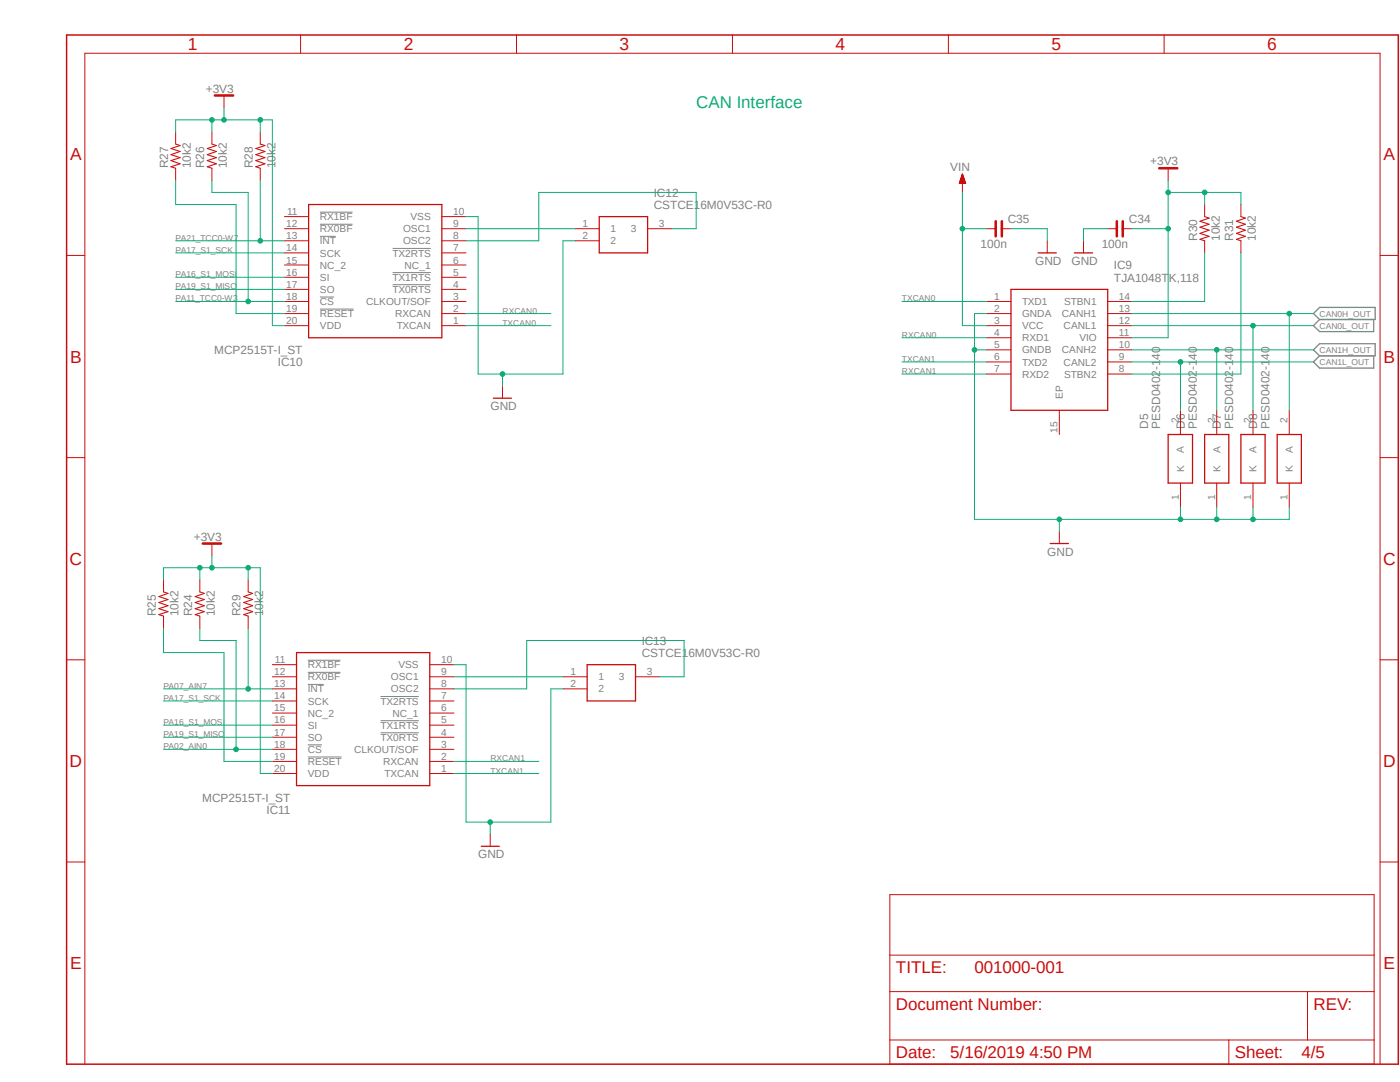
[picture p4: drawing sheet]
<svg xmlns="http://www.w3.org/2000/svg" width="279mm" height="216mm" viewBox="0 0 279 216" stroke-linecap="round" stroke-linejoin="round" font-family="sans-serif">
<path d="M12.8 6.7l266.6 206.2M279.4 6.7l-266.6 206.2" fill="none" stroke="#fff" stroke-width=".2"/>
<g fill="none" stroke="#808080" stroke-width=".2">
<path d="M63.8 59.3h2.9M63.8 47.2h3.2M63.8 44.7h6.6M63.8 42.3h6.6M78.4 56.8h7.6M78.4 54.4h7.6M78.4 49.6h7.6M63.8 61.7h6.8M61.4 136.6h3.2M61.4 134.2h6.5M61.4 131.7h6.5M75.9 139h7.7"/>
<path d="M61.4 151h6.8M61.4 148.6h2.9M75.9 146.2h7.7M75.9 143.8h7.7"/>
</g>
<path d="M262.1 62.6l1.3-1.3h11v2.5h-11zM262.1 69.8l1.3-1.2h11v2.4h-11zM263.4 63.8l-1.3 1.2 1.3 1.2h10.8v-2.4M263.4 71l-1.3 1.2 1.3 1.2h10.8v-2.4" fill="none" stroke="#808080" stroke-width=".25"/>
<g fill="none" stroke="#c90d0c" stroke-width=".25">
<path d="M192.1 34.8l.6 1.8h-1.2zM61.6 40.8h26.6v26.6h-26.6zM119.6 43.2h9.6v7.3h-9.6zM201.8 57.7h19.3v24.2h-19.3zM207.2 50.5h3.6M214.4 50.5h3.7M98.5 79.5h3.6M233.1 86.7h4.9v9.7h-4.9zM240.4 86.7h4.8v9.7h-4.8zM247.6 86.7h4.9v9.7h-4.9zM254.9 86.7h4.8v9.7h-4.8zM209.6 108.5h3.6"/>
<path d="M59.2 130.2h26.6v26.6h-26.6zM117.2 132.6h9.6v7.3h-9.6zM96.1 168.9h3.6"/>
</g>
<g fill="none" stroke="#c90d0c" stroke-width=".2">
<path d="M44.7 19v2.5M60 7v3.6M103.1 7v3.6M146.2 7v3.6M189.3 7v3.6M232.3 7v3.6M35.1 26.3v2.4M35.1 33.6v2.4M42.3 26.3v2.4M42.3 33.6v2.4M51.9 26.3v2.4M51.9 33.6v2.4"/>
<path d="M191.5 36.5h1.2M191.5 36.4h1.1M191.6 36.3h1M191.6 36.2h1M191.6 36.2h.9M191.6 36.1h.9M191.7 36h.8M191.7 35.9h.7M191.7 35.8h.7M191.8 35.7h.6M191.8 35.6h.6M191.9 35.5h.4"/>
<path d="M191.9 35.4h.4M191.9 35.3h.4M191.9 35.3h.3M191.9 35.2h.3M192 35.1h.2M192 35h.2M192 34.9h.2M192.1 36v2.4M192.1 34.8l.6 1.8h-1.2zM192.1 34.8h.1M233.1 33.6v2.4M13.3 51h3.6"/>
<path d="M56.8 57.7h4.8M56.8 55.3h4.8M56.8 52.9h4.8M56.8 50.5h4.8M56.8 48h4.8M56.8 45.6h4.8M56.8 43.2h4.8M88.2 57.7h4.8M88.2 55.3h4.8M88.2 52.9h4.8M88.2 50.5h4.8M88.2 48h4.8"/>
<path d="M88.2 45.6h4.8M88.2 43.2h4.8M114.8 48h4.8M114.8 45.6h4.8M129.2 45.6h4.9M196.9 45.6h1.8M199.9 45.6h1.9M209 48v2.5M216.2 48v2.5M221.1 45.6h1.8M224.1 45.6h1.8M240.4 40.8v2.4"/>
<path d="M240.4 48v2.5M247.6 40.8v2.4M247.6 48v2.5M275.4 51h3.7M56.8 60.2h4.8M56.8 62.6h4.8M56.8 65h4.8M88.2 60.2h4.8M88.2 62.6h4.8M88.2 65h4.8M100.3 77v2.5M196.9 60.2h4.9"/>
<path d="M196.9 62.6h4.9M196.9 65h4.9M196.9 67.4h4.9M196.9 69.8h4.9M196.9 72.2h4.9M196.9 74.6h4.9M221.1 60.2h4.8M221.1 62.6h4.8M221.1 65h4.8M221.1 67.4h4.8M221.1 69.8h4.8M221.1 72.2h4.8"/>
<path d="M221.1 74.6h4.8M13.3 91.3h3.6M211.4 81.9v4.8M235.6 81.9v4.8M235.6 96.4v4.8M242.8 81.9v4.8M242.8 96.4v4.8M250.1 81.9v4.8M250.1 96.4v4.8M257.3 81.9v4.8M257.3 96.4v4.8M275.4 91.3h3.7"/>
<path d="M32.6 115.7v2.4M39.9 115.7v2.4M42.3 108.5v2.4M49.5 115.7v2.4M211.4 106v2.5M13.3 131.7h3.6M32.6 122.9v2.5M39.9 122.9v2.5M49.5 122.9v2.5M54.4 139.9h4.8M54.4 137.5h4.8M54.4 135h4.8"/>
<path d="M54.4 132.6h4.8M85.8 139.9h4.8M85.8 137.5h4.8M85.8 135h4.8M85.8 132.6h4.8M112.4 137.5h4.8M112.4 135h4.8M126.8 135h4.9M275.4 131.7h3.7M54.4 154.3h4.8M54.4 151.9h4.8M54.4 149.5h4.8"/>
<path d="M54.4 147.1h4.8M54.4 144.7h4.8M54.4 142.3h4.8M85.8 154.3h4.8M85.8 151.9h4.8M85.8 149.5h4.8M85.8 147.1h4.8M85.8 144.7h4.8M85.8 142.3h4.8M13.3 172h3.6M97.8 166.5v2.4M177.6 178.5h96.6v33.8h-96.6z"/>
<path d="M275.4 172h3.7M177.6 197.9h96.6M177.6 190.6h96.6M260.9 197.9v9.6M16.9 212.3v-201.7h258.5v201.7M177.6 207.5h96.6M245.2 207.5v4.8"/>
</g>
<path d="M13.3 7h265.8v205.3h-265.8z" fill="none" stroke="#c90d0c" stroke-width=".3"/>
<path d="M42.9 19h3.6M231.4 33.6h3.5M198.7 44.2v3M199.9 44.2v3M222.9 44.2v3M224.1 44.2v3M40.5 108.5h3.6" fill="none" stroke="#c90d0c" stroke-width=".51"/>
<path d="M35.1 28.7l.8 .3-1.8 .6 1.8 .6-1.8 .7 1.8 .6-1.8 .5 1.8 .7-1.8 .6 1 .3M42.3 28.7l.9 .3-1.8 .6 1.8 .6-1.8 .7 1.8 .6-1.8 .5 1.8 .7-1.8 .6 .9 .3M51.9 28.7l1 .3-1.8 .6 1.8 .6-1.8 .7 1.8 .6-1.8 .5 1.8 .7-1.8 .6 .8 .3M240.4 43.2l.9 .3-1.8 .7 1.8 .5-1.8 .6 1.8 .6-1.8 .7 1.8 .6-1.8 .6 .9 .2M247.6 43.2l.9 .3-1.7 .7 1.7 .5-1.7 .6 1.7 .6-1.7 .7 1.7 .6-1.7 .6 .8 .2M32.6 118.1l.9 .3-1.8 .6 1.8 .6-1.8 .6 1.8 .7-1.8 .6 1.8 .5-1.8 .6 .9 .3M39.9 118.1l.9 .3-1.9 .6 1.9 .6-1.9 .6 1.9 .7-1.9 .6 1.9 .5-1.9 .6 1 .3M49.5 118.1l.9 .3-1.8 .6 1.8 .6-1.8 .6 1.8 .7-1.8 .6 1.8 .5-1.8 .6 .9 .3" fill="none" stroke="#c90d0c" stroke-width=".21"/>
<path d="M90.6 132.6h2.4v31.4h16.9v-26.5h2.5M97.8 164v2.5" fill="none" stroke="#0dab76" stroke-width=".2"/>
<circle cx="97.8" cy="164" r=".46" fill="#0dab76"/>
<g fill="none" stroke="#0dab76" stroke-width=".2">
<path d="M93 43.2h2.4v31.4h17v-26.6h2.4M100.3 74.6v2.4"/>
<circle cx="97.8" cy="164" r=".46"/>
</g>
<circle cx="100.3" cy="74.6" r=".46" fill="#0dab76"/>
<g fill="none" stroke="#0dab76" stroke-width=".2">
<path d="M235.6 101.2v2.4M242.8 103.6h-31.4v2.4"/>
<circle cx="100.3" cy="74.6" r=".46"/>
</g>
<circle cx="235.6" cy="103.6" r=".46" fill="#0dab76"/>
<g fill="none" stroke="#0dab76" stroke-width=".2">
<path d="M250.1 101.2v2.4M257.3 101.2v2.4h-14.5"/>
<circle cx="235.6" cy="103.6" r=".46"/>
</g>
<circle cx="250.1" cy="103.6" r=".46" fill="#0dab76"/>
<g fill="none" stroke="#0dab76" stroke-width=".2">
<path d="M242.8 101.2v2.4"/>
<circle cx="250.1" cy="103.6" r=".46"/>
</g>
<circle cx="242.8" cy="103.6" r=".46" fill="#0dab76"/>
<g fill="none" stroke="#0dab76" stroke-width=".2">
<path d="M196.9 62.6h-2.4v41h16.9"/>
<circle cx="242.8" cy="103.6" r=".46"/>
</g>
<circle cx="211.4" cy="103.6" r=".46" fill="#0dab76"/>
<g fill="none" stroke="#0dab76" stroke-width=".2">
<path d="M194.5 69.8h2.4"/>
<circle cx="211.4" cy="103.6" r=".46"/>
</g>
<circle cx="194.5" cy="69.8" r=".46" fill="#0dab76"/>
<g fill="none" stroke="#0dab76" stroke-width=".2">
<path d="M201.8 45.6h7.2v2.4M221.1 45.6h-4.9v2.4M180 72.2h16.9M180 74.6h16.9M39.9 113.3v2.4M42.3 110.9v2.4h-9.7v2.4M90.6 135h21.8M131.7 135h4.8v-7.2h-31.4v9.7h-14.5M90.6 154.3h16.9M90.6 151.9h16.9"/>
<circle cx="194.5" cy="69.8" r=".46"/>
</g>
<circle cx="39.9" cy="113.3" r=".46" fill="#0dab76"/>
<g fill="none" stroke="#0dab76" stroke-width=".2">
<path d="M42.3 113.3h7.2"/>
<circle cx="39.9" cy="113.3" r=".46"/>
</g>
<circle cx="42.3" cy="113.3" r=".46" fill="#0dab76"/>
<g fill="none" stroke="#0dab76" stroke-width=".2">
<path d="M49.5 115.7v-2.4h2.4v41h2.5"/>
<circle cx="42.3" cy="113.3" r=".46"/>
</g>
<circle cx="49.5" cy="113.3" r=".46" fill="#0dab76"/>
<g fill="none" stroke="#0dab76" stroke-width=".2">
<path d="M42.3 23.9v2.4M44.7 21.5v2.4h-9.6v2.4"/>
<circle cx="49.5" cy="113.3" r=".46"/>
</g>
<circle cx="42.3" cy="23.9" r=".46" fill="#0dab76"/>
<g fill="none" stroke="#0dab76" stroke-width=".2">
<path d="M44.7 23.9h7.2v2.4"/>
<circle cx="42.3" cy="23.9" r=".46"/>
</g>
<circle cx="44.7" cy="23.9" r=".46" fill="#0dab76"/>
<g fill="none" stroke="#0dab76" stroke-width=".2">
<path d="M51.9 23.9h2.5v41.1h2.4"/>
<circle cx="44.7" cy="23.9" r=".46"/>
</g>
<circle cx="51.9" cy="23.9" r=".46" fill="#0dab76"/>
<g fill="none" stroke="#0dab76" stroke-width=".2">
<path d="M233.1 36v31.4h-7.2M225.9 45.6h7.2"/>
<circle cx="51.9" cy="23.9" r=".46"/>
</g>
<circle cx="233.1" cy="45.6" r=".46" fill="#0dab76"/>
<g fill="none" stroke="#0dab76" stroke-width=".2">
<path d="M233.1 38.4h7.3"/>
<circle cx="233.1" cy="45.6" r=".46"/>
</g>
<circle cx="233.1" cy="38.4" r=".46" fill="#0dab76"/>
<g fill="none" stroke="#0dab76" stroke-width=".2">
<path d="M240.4 40.8v-2.4h7.2v2.4"/>
<circle cx="233.1" cy="38.4" r=".46"/>
</g>
<circle cx="240.4" cy="38.4" r=".46" fill="#0dab76"/>
<g fill="none" stroke="#0dab76" stroke-width=".2">
<path d="M47.1 127.8v21.7M32.6 149.5h21.8"/>
<circle cx="240.4" cy="38.4" r=".46"/>
</g>
<circle cx="47.1" cy="149.5" r=".46" fill="#0dab76"/>
<g fill="none" stroke="#0dab76" stroke-width=".2">
<path d="M49.5 38.4v21.8M93 45.6h21.8M134.1 45.6h4.8v-7.2h-31.4v9.6h-14.5M35.1 60.2h21.7M93 65h16.9M93 62.6h16.9M180 60.2h16.9M180 67.4h16.9M32.6 125.4v4.8h12.1v21.7h9.7M39.9 125.4v2.4h7.2"/>
<circle cx="47.1" cy="149.5" r=".46"/>
</g>
<circle cx="49.5" cy="60.2" r=".46" fill="#0dab76"/>
<g fill="none" stroke="#0dab76" stroke-width=".2">
<path d="M35.1 36v4.8h12v21.8h9.7M42.3 36v2.4h7.2M51.9 36v12M35.1 57.7h21.7M35.1 55.3h21.7M35.1 48h21.7M32.6 147.1h21.8M32.6 144.7h21.8"/>
<circle cx="49.5" cy="60.2" r=".46"/>
</g>
<circle cx="51.9" cy="48" r=".46" fill="#0dab76"/>
<g fill="none" stroke="#0dab76" stroke-width=".2">
<path d="M35.1 50.5h21.7M32.6 139.9h21.8M32.6 137.5h21.8M49.5 125.4v12.1"/>
<circle cx="51.9" cy="48" r=".46"/>
</g>
<circle cx="49.5" cy="137.5" r=".46" fill="#0dab76"/>
<g fill="none" stroke="#0dab76" stroke-width=".2">
<path d="M225.9 62.6h36.2M257.3 62.6v19.3"/>
<circle cx="49.5" cy="137.5" r=".46"/>
</g>
<circle cx="257.3" cy="62.6" r=".46" fill="#0dab76"/>
<g fill="none" stroke="#0dab76" stroke-width=".2">
<path d="M225.9 65h36.2M250.1 65v16.9"/>
<circle cx="257.3" cy="62.6" r=".46"/>
</g>
<circle cx="250.1" cy="65" r=".46" fill="#0dab76"/>
<g fill="none" stroke="#0dab76" stroke-width=".2">
<path d="M225.9 69.8h36.2M242.8 69.8v12.1"/>
<circle cx="250.1" cy="65" r=".46"/>
</g>
<circle cx="242.8" cy="69.8" r=".46" fill="#0dab76"/>
<g fill="none" stroke="#0dab76" stroke-width=".2">
<path d="M225.9 72.2h36.2M235.6 72.2v9.7"/>
<circle cx="242.8" cy="69.8" r=".46"/>
</g>
<circle cx="235.6" cy="72.2" r=".46" fill="#0dab76"/>
<g fill="none" stroke="#0dab76" stroke-width=".2">
<path d="M192.1 38.4v26.6h4.8M192.1 45.6h4.8"/>
<circle cx="235.6" cy="72.2" r=".46"/>
</g>
<circle cx="192.1" cy="45.6" r=".46" fill="#0dab76"/>
<g fill="none" stroke="#0dab76" stroke-width=".2">
<path d="M240.4 50.5v9.7h-14.5M247.6 50.5v24.1h-21.7"/>
<circle cx="192.1" cy="45.6" r=".46"/>
</g>
<g font-size="3.5" fill="#c90d0c">
<text x="37.5" y="10">1</text>
<text x="80.6" y="10">2</text>
<text x="123.7" y="10">3</text>
<text x="166.8" y="10">4</text>
<text x="209.8" y="10">5</text>
<text x="252.9" y="10">6</text>
<text x="14" y="32">A</text>
<text x="276.1" y="32">A</text>
<text x="14" y="72.3">B</text>
<text x="276.1" y="72.3">B</text>
<text x="13.9" y="112.7">C</text>
<text x="276" y="112.7">C</text>
<text x="13.9" y="153">D</text>
<text x="276" y="153">D</text>
<text x="14" y="193.4">E</text>
<text x="276.1" y="193.4">E</text>
</g>
<text font-size="3.4" fill="#0dab76" x="138.9" y="21.5">CAN Interface</text>
<g font-size="3.4" fill="#c90d0c">
<text x="178.8" y="194.2">TITLE:</text>
<text x="194.5" y="194.2">001000-001</text>
<text x="178.8" y="201.5">Document Number:</text>
<text x="262.1" y="201.5">REV:</text>
<text x="178.8" y="211.1">Date:</text>
<text x="189.7" y="211.1">5/16/2019 4:50 PM</text>
<text x="246.4" y="211.1">Sheet:</text>
<text x="259.7" y="211.1">4/5</text>
</g>
<g font-size="2.4" fill="#808080">
<text x="41.1" y="18.5">+3V3</text>
<text x="33.5" y="33.6" transform="rotate(-90 33.5 33.6)">R27</text>
<text x="38.1" y="33.6" transform="rotate(-90 38.1 33.6)">10k2</text>
<text x="40.8" y="33.6" transform="rotate(-90 40.8 33.6)">R26</text>
<text x="45.3" y="33.6" transform="rotate(-90 45.3 33.6)">10k2</text>
<text x="50.5" y="33.6" transform="rotate(-90 50.5 33.6)">R28</text>
<text x="55" y="33.6" transform="rotate(-90 55 33.6)">10k2</text>
<text x="189.7" y="34.2">VIN</text>
<text x="229.5" y="33">+3V3</text>
<text x="130.5" y="41.7">CSTCE16M0V53C-R0</text>
<text x="130.5" y="39.2">IC12</text>
<text x="201.1" y="44.5">C35</text>
<text x="225.3" y="44.5">C34</text>
<text x="195.7" y="49.6">100n</text>
<text x="206.6" y="52.9">GND</text>
<text x="213.8" y="52.9">GND</text>
<text x="219.9" y="49.6">100n</text>
<text x="222.3" y="53.7">IC9</text>
<text x="238.9" y="48" transform="rotate(-90 238.9 48)">R30</text>
<text x="243.4" y="48" transform="rotate(-90 243.4 48)">10k2</text>
<text x="246.1" y="48" transform="rotate(-90 246.1 48)">R31</text>
<text x="250.7" y="48" transform="rotate(-90 250.7 48)">10k2</text>
<text x="222.3" y="56.2">TJA1048TK,118</text>
<text x="42.8" y="70.7">MCP2515T-I_ST</text>
<text x="55.5" y="73.1">IC10</text>
<text x="97.9" y="81.9">GND</text>
<text x="229.2" y="85.5" transform="rotate(-90 229.2 85.5)">D5</text>
<text x="231.6" y="85.5" transform="rotate(-90 231.6 85.5)">PESD0402-140</text>
<text x="236.4" y="85.5" transform="rotate(-90 236.4 85.5)">D6</text>
<text x="238.8" y="85.5" transform="rotate(-90 238.8 85.5)">PESD0402-140</text>
<text x="243.7" y="85.5" transform="rotate(-90 243.7 85.5)">D7</text>
<text x="246.1" y="85.5" transform="rotate(-90 246.1 85.5)">PESD0402-140</text>
<text x="250.9" y="85.5" transform="rotate(-90 250.9 85.5)">D8</text>
<text x="253.3" y="85.5" transform="rotate(-90 253.3 85.5)">PESD0402-140</text>
<text x="38.7" y="107.9">+3V3</text>
<text x="209" y="110.9">GND</text>
<text x="31.1" y="122.9" transform="rotate(-90 31.1 122.9)">R25</text>
<text x="35.6" y="122.9" transform="rotate(-90 35.6 122.9)">10k2</text>
<text x="38.4" y="122.9" transform="rotate(-90 38.4 122.9)">R24</text>
<text x="42.9" y="122.9" transform="rotate(-90 42.9 122.9)">10k2</text>
<text x="48" y="122.9" transform="rotate(-90 48 122.9)">R29</text>
<text x="52.5" y="122.9" transform="rotate(-90 52.5 122.9)">10k2</text>
<text x="128.1" y="131.1">CSTCE16M0V53C-R0</text>
<text x="128.1" y="128.7">IC13</text>
<text x="40.3" y="160.1">MCP2515T-I_ST</text>
<text x="53.2" y="162.5">IC11</text>
<text x="95.4" y="171.3">GND</text>
</g>
<g font-size="2" fill="#808080">
<text x="57.1" y="47.7">13</text>
<text x="57.1" y="45.3">12</text>
<text x="57.3" y="42.9">11</text>
<text x="63.8" y="46.4">RX0BF</text>
<text x="63.8" y="43.9">RX1BF</text>
<text x="80.4" y="46.4">OSC1</text>
<text x="81.9" y="43.9">VSS</text>
<text x="90.4" y="47.7">8</text>
<text x="90.4" y="45.3">9</text>
<text x="90.4" y="42.9">10</text>
<text x="116.3" y="45.3">1</text>
<text x="116.3" y="47.7">2</text>
<text x="121.8" y="46.4">1</text>
<text x="125.9" y="46.4">3</text>
<text x="131.5" y="45.3">3</text>
<text x="57.1" y="52.6">15</text>
<text x="57.1" y="50.1">14</text>
<text x="63.8" y="53.6">NC_2</text>
<text x="63.8" y="51.2">SCK</text>
<text x="63.8" y="48.8">INT</text>
<text x="78.4" y="51.2">TX2RTS</text>
<text x="80.4" y="48.8">OSC2</text>
<text x="80.7" y="53.6">NC_1</text>
<text x="90.4" y="52.6">6</text>
<text x="90.4" y="50.1">7</text>
<text x="121.8" y="48.8">2</text>
<text x="57.1" y="59.8">18</text>
<text x="57.1" y="57.4">17</text>
<text x="57.1" y="55">16</text>
<text x="63.8" y="58.5">SO</text>
<text x="63.8" y="56.1">SI</text>
<text x="78.4" y="58.5">TX0RTS</text>
<text x="78.4" y="56">TX1RTS</text>
<text x="90.4" y="59.8">3</text>
<text x="90.4" y="57.4">4</text>
<text x="90.4" y="55">5</text>
<text x="198.4" y="59.8">1</text>
<text x="223.3" y="59.8">14</text>
<text x="57.1" y="64.6">20</text>
<text x="57.1" y="62.2">19</text>
<text x="63.8" y="65.7">VDD</text>
<text x="63.8" y="63.3">RESET</text>
<text x="63.8" y="60.9">CS</text>
<text x="73.1" y="60.9">CLKOUT/SOF</text>
<text x="78.9" y="63.3">RXCAN</text>
<text x="79.2" y="65.7">TXCAN</text>
<text x="90.4" y="64.6">1</text>
<text x="90.4" y="62.2">2</text>
<text x="198.4" y="62.2">2</text>
<text x="198.4" y="64.6">3</text>
<text x="204" y="60.9">TXD1</text>
<text x="204" y="63.3">GNDA</text>
<text x="204" y="65.7">VCC</text>
<text x="211.9" y="63.3">CANH1</text>
<text x="212.3" y="65.7">CANL1</text>
<text x="212.3" y="60.9">STBN1</text>
<text x="223.3" y="62.2">13</text>
<text x="223.3" y="64.6">12</text>
<text x="198.4" y="67.1">4</text>
<text x="198.4" y="69.5">5</text>
<text x="198.4" y="71.9">6</text>
<text x="204" y="68.1">RXD1</text>
<text x="204" y="70.5">GNDB</text>
<text x="211.9" y="70.5">CANH2</text>
<text x="215.4" y="68.1">VIO</text>
<text x="223.3" y="67.1">11</text>
<text x="223.3" y="69.5">10</text>
<text x="223.3" y="71.9">9</text>
<text x="198.4" y="74.3">7</text>
<text x="204" y="72.9">TXD2</text>
<text x="204" y="75.4">RXD2</text>
<text x="212.3" y="72.9">CANL2</text>
<text x="212.3" y="75.4">STBN2</text>
<text x="223.3" y="74.3">8</text>
<text x="212.1" y="79.7" transform="rotate(-90 212.1 79.7)">EP</text>
<text x="211.1" y="86.4" transform="rotate(-90 211.1 86.4)">15</text>
<text x="235.3" y="84.5" transform="rotate(-90 235.3 84.5)">2</text>
<text x="242.5" y="84.5" transform="rotate(-90 242.5 84.5)">2</text>
<text x="249.7" y="84.5" transform="rotate(-90 249.7 84.5)">2</text>
<text x="257" y="84.5" transform="rotate(-90 257 84.5)">2</text>
<text x="236.3" y="90.3" transform="rotate(-90 236.3 90.3)">A</text>
<text x="236.3" y="94.2" transform="rotate(-90 236.3 94.2)">K</text>
<text x="243.5" y="94.2" transform="rotate(-90 243.5 94.2)">K</text>
<text x="243.5" y="90.3" transform="rotate(-90 243.5 90.3)">A</text>
<text x="250.8" y="94.2" transform="rotate(-90 250.8 94.2)">K</text>
<text x="250.8" y="90.3" transform="rotate(-90 250.8 90.3)">A</text>
<text x="258" y="94.2" transform="rotate(-90 258 94.2)">K</text>
<text x="258" y="90.3" transform="rotate(-90 258 90.3)">A</text>
<text x="235.3" y="99.7" transform="rotate(-90 235.3 99.7)">1</text>
<text x="242.5" y="99.7" transform="rotate(-90 242.5 99.7)">1</text>
<text x="249.7" y="99.7" transform="rotate(-90 249.7 99.7)">1</text>
<text x="257" y="99.7" transform="rotate(-90 257 99.7)">1</text>
<text x="54.7" y="137.1">13</text>
<text x="54.7" y="134.7">12</text>
<text x="54.9" y="132.3">11</text>
<text x="61.4" y="135.8">RX0BF</text>
<text x="61.4" y="133.4">RX1BF</text>
<text x="78" y="135.8">OSC1</text>
<text x="79.5" y="133.4">VSS</text>
<text x="88" y="137.1">8</text>
<text x="88" y="134.7">9</text>
<text x="88" y="132.3">10</text>
<text x="113.8" y="134.7">1</text>
<text x="113.8" y="137.1">2</text>
<text x="119.4" y="135.8">1</text>
<text x="123.5" y="135.8">3</text>
<text x="129.1" y="134.7">3</text>
<text x="54.7" y="141.9">15</text>
<text x="54.7" y="139.5">14</text>
<text x="61.4" y="143">NC_2</text>
<text x="61.4" y="140.6">SCK</text>
<text x="61.4" y="138.2">INT</text>
<text x="75.9" y="140.6">TX2RTS</text>
<text x="78" y="138.2">OSC2</text>
<text x="78.3" y="143">NC_1</text>
<text x="88" y="141.9">6</text>
<text x="88" y="139.5">7</text>
<text x="119.4" y="138.2">2</text>
<text x="54.7" y="149.2">18</text>
<text x="54.7" y="146.8">17</text>
<text x="54.7" y="144.4">16</text>
<text x="61.4" y="147.8">SO</text>
<text x="61.4" y="145.4">SI</text>
<text x="75.9" y="147.8">TX0RTS</text>
<text x="75.9" y="145.4">TX1RTS</text>
<text x="88" y="149.2">3</text>
<text x="88" y="146.8">4</text>
<text x="88" y="144.4">5</text>
<text x="54.7" y="154">20</text>
<text x="54.7" y="151.6">19</text>
<text x="61.4" y="155.1">VDD</text>
<text x="61.4" y="152.7">RESET</text>
<text x="61.4" y="150.2">CS</text>
<text x="70.7" y="150.2">CLKOUT/SOF</text>
<text x="76.5" y="152.7">RXCAN</text>
<text x="76.8" y="155.1">TXCAN</text>
<text x="88" y="154">1</text>
<text x="88" y="151.6">2</text>
</g>
<g font-size="1.7" fill="#808080">
<text x="35.1" y="48">PA21_TCC0-W7</text>
<text x="35.1" y="50.5">PA17_S1_SCK</text>
<text x="35.1" y="57.7">PA19_S1_MISO</text>
<text x="35.1" y="55.3">PA16_S1_MOSI</text>
<text x="35.1" y="60.2">PA11_TCC0-W3</text>
<text x="100.3" y="65">TXCAN0</text>
<text x="100.3" y="62.6">RXCAN0</text>
<text x="180" y="60.2">TXCAN0</text>
<text x="263.4" y="63.2">CAN0H_OUT</text>
<text x="263.4" y="65.6">CAN0L_OUT</text>
<text x="180" y="67.4">RXCAN0</text>
<text x="263.4" y="70.4">CAN1H_OUT</text>
<text x="180" y="72.2">TXCAN1</text>
<text x="180" y="74.6">RXCAN1</text>
<text x="263.4" y="72.8">CAN1L_OUT</text>
<text x="32.6" y="137.5">PA07_AIN7</text>
<text x="32.6" y="139.9">PA17_S1_SCK</text>
<text x="32.6" y="149.5">PA02_AIN0</text>
<text x="32.6" y="147.1">PA19_S1_MISO</text>
<text x="32.6" y="144.7">PA16_S1_MOSI</text>
<text x="97.9" y="154.3">TXCAN1</text>
<text x="97.9" y="151.9">RXCAN1</text>
</g>
</svg>
